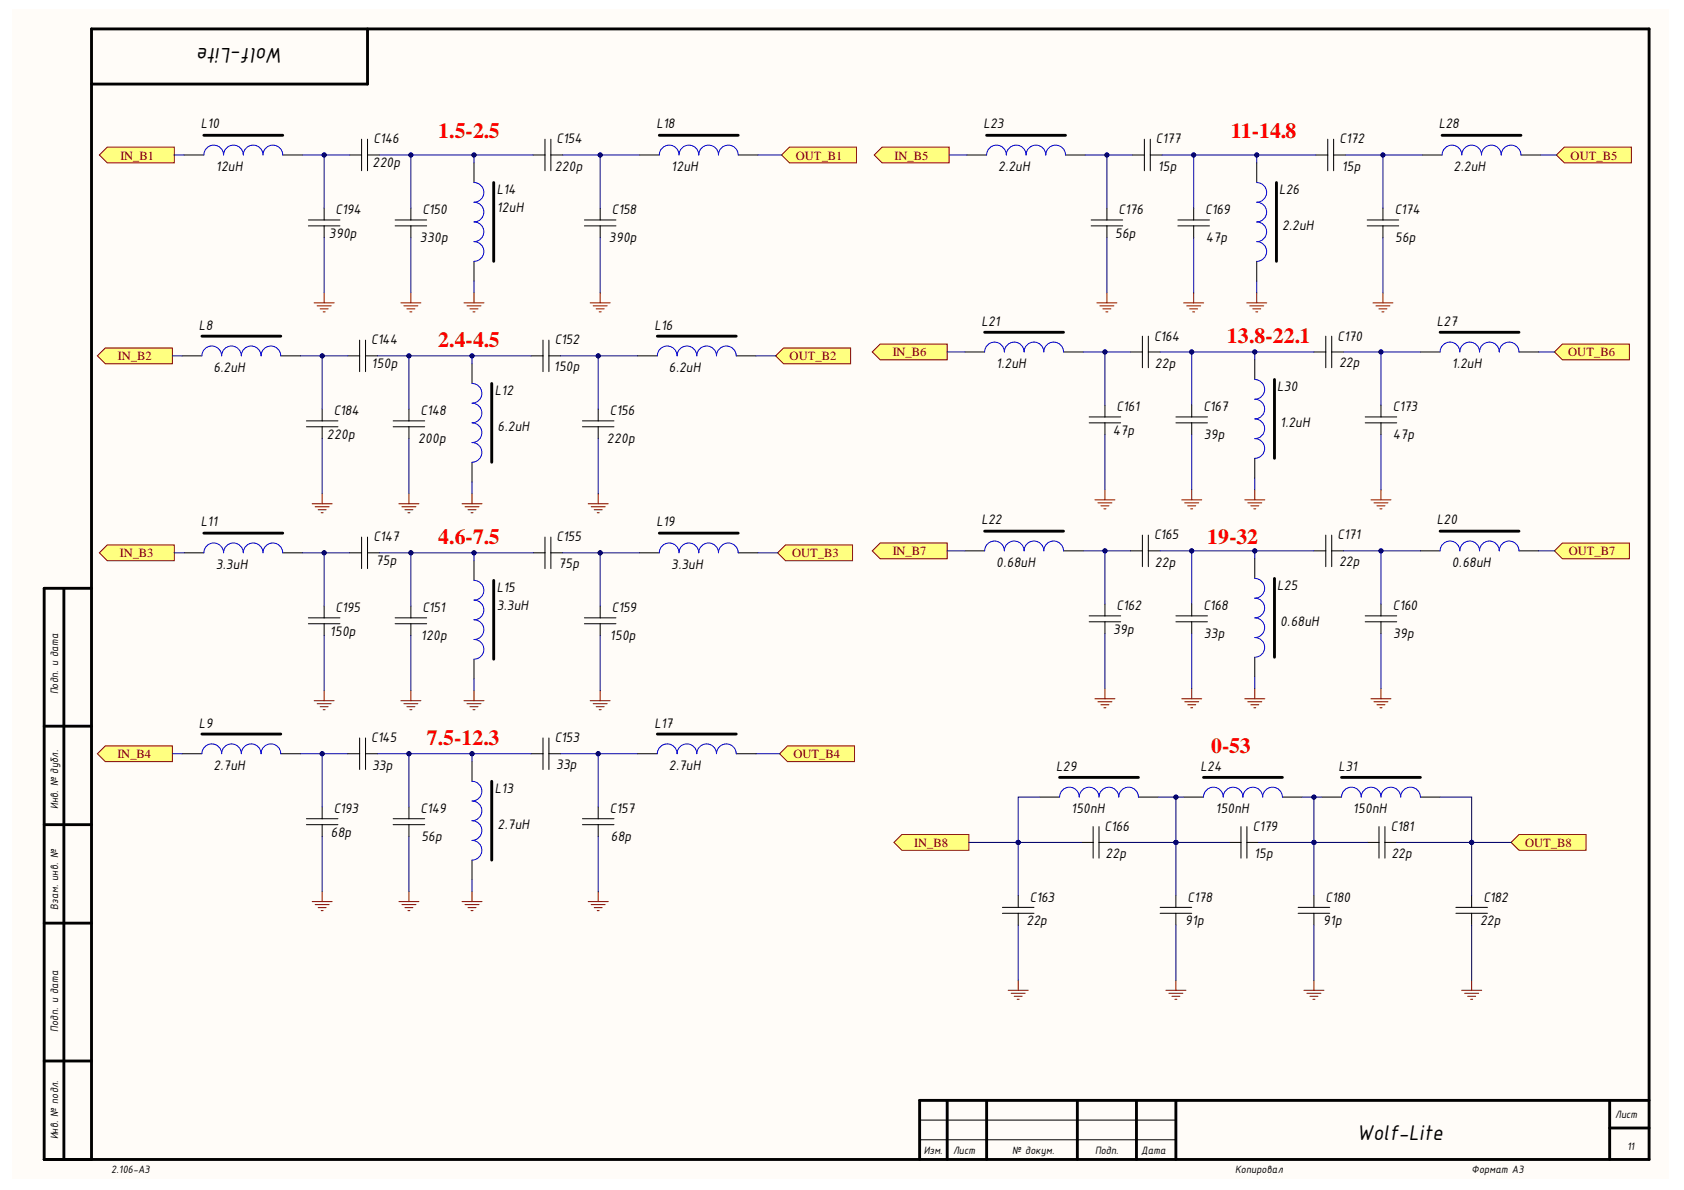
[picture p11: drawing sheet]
<svg xmlns="http://www.w3.org/2000/svg" width="297mm" height="210mm" viewBox="0 0 297 210" stroke-linecap="round" stroke-linejoin="round" font-family="sans-serif">
<g fill="#fffcf8">
<path d="M2.2 1.6h292.2v206.4h-292.2z" fill-rule="evenodd"/>
<path d="M2.2 1.6h292.2v206.4h-292.2z" fill-rule="evenodd"/>
</g>
<g fill="none" stroke="#000" stroke-width=".51">
<path d="M64.8 5.1v9.7h-48.7M36 23.9h13.9M87.1 32.2v13.9M116.3 23.9h13.9M11.3 103.8v100.7M16.1 103.8h-8.3v100.7h283.1v-199.4h-274.8v199.4M7.8 128.1h8.3M7.8 145.5h8.3M7.8 162.8h8.3M7.8 187.1h8.3M167.1 194.1v10.4M174 194.1v10.4"/>
<path d="M190 194.1v10.4M200.5 194.1v10.4M207.4 194.1v10.4M283.9 194.1v10.4M283.9 199h7M290.9 194.1h-128.7v10.4"/>
</g>
<g fill="none" stroke="#000" stroke-width=".18">
<path d="M32.5 27.3h3.5M49.9 27.3h3.4M54.4 39.8h5.6M54.4 38.8h5.6M57.2 36.7v2.1M57.2 39.8v2.1M61.7 27.3h2.1M63.8 24.6v5.5M64.8 24.6v5.5M64.8 27.3h2.1M69.7 39.8h5.6M69.7 38.8h5.6"/>
<path d="M72.5 36.7v2.1M72.5 39.8v2.1M83.6 28.7v3.5M94 27.3h2.1M96.1 24.6v5.5M97.2 27.3h2.1M97.2 24.6v5.5M103.1 39.8h5.5M103.1 38.8h5.5M105.9 36.7v2.1M105.9 39.8v2.1M112.8 27.3h3.5"/>
<path d="M130.2 27.3h3.5M83.6 46.1v3.5M162.2 197.6h45.2M162.2 201h45.2"/>
</g>
<path d="M36 27.3a1.74 1.74 0 0 1 1.7-1.7 1.74 1.74 0 0 1 1.7 1.7 1.74 1.74 0 0 1 1.8-1.7 1.74 1.74 0 0 1 1.7 1.7 1.74 1.74 0 0 1 1.8-1.7 1.74 1.74 0 0 1 1.7 1.7 1.74 1.74 0 0 1 1.7-1.7 1.74 1.74 0 0 1 1.8 1.7M83.6 32.2a1.74 1.74 0 0 1 1.7 1.7 1.74 1.74 0 0 1-1.7 1.8 1.74 1.74 0 0 1 1.7 1.7 1.74 1.74 0 0 1-1.7 1.7 1.74 1.74 0 0 1 1.7 1.8 1.74 1.74 0 0 1-1.7 1.7 1.74 1.74 0 0 1 1.7 1.8 1.74 1.74 0 0 1-1.7 1.7M116.3 27.3a1.74 1.74 0 0 1 1.7-1.7 1.74 1.74 0 0 1 1.8 1.7 1.74 1.74 0 0 1 1.7-1.7 1.74 1.74 0 0 1 1.8 1.7 1.74 1.74 0 0 1 1.7-1.7 1.74 1.74 0 0 1 1.7 1.7 1.74 1.74 0 0 1 1.8-1.7 1.74 1.74 0 0 1 1.7 1.7" fill="none" stroke="#00f" stroke-width=".18"/>
<g fill="none" stroke="#800000" stroke-width=".18">
<path d="M55.4 53.4h3.5M55.9 53.9h2.5M56.5 54.5h1.4M57 55h.4M57.2 51.7v1.7M70.7 53.4h3.5M71.2 53.9h2.5M71.8 54.5h1.4M72.3 55h.4M72.5 51.7v1.7M81.8 53.4h3.6M82.4 53.9h2.4"/>
<path d="M82.9 54.5h1.4M83.4 55h.4M83.6 51.7v1.7M104.1 53.4h3.5M104.6 53.9h2.5M105.2 54.5h1.4M105.7 55h.3M105.9 51.7v1.7"/>
</g>
<path d="M17.5 27.3l1.4-1.4h11.8v2.8h-11.8z" fill-rule="evenodd" fill="#ffff80"/>
<path d="M17.5 27.3l1.4-1.4h11.8v2.8h-11.8z" fill="none" stroke="#800000" stroke-width=".18"/>
<path d="M137.9 27.3l1.4-1.4h11.8v2.8h-11.8z" fill-rule="evenodd" fill="#ffff80"/>
<g fill="none" stroke="#800000" stroke-width=".18">
<path d="M137.9 27.3l1.4-1.4h11.8v2.8h-11.8zM55.1 88.9h3.5M55.6 89.4h2.5M56.1 89.9h1.4M56.7 90.4h.3M56.8 87.1v1.8M70.4 88.9h3.5M70.9 89.4h2.5M71.4 89.9h1.4M72 90.4h.3M72.1 87.1v1.8M81.5 88.9h3.5"/>
<path d="M82 89.4h2.5M82.5 89.9h1.5M83.1 90.4h.3M83.3 87.1v1.8M103.7 88.9h3.6M104.3 89.4h2.5M104.8 89.9h1.4M105.3 90.4h.4M105.5 87.1v1.8"/>
</g>
<g fill="none" stroke="#000" stroke-width=".18">
<path d="M63.4 60v5.6M64.5 60v5.6M95.8 60v5.6M96.8 60v5.6M32.1 62.8h3.5M49.5 62.8h3.5M54 75.3h5.6M54 74.2h5.6M56.8 72.2v2M56.8 75.3v2.1M61.3 62.8h2.1M64.5 62.8h2.1"/>
<path d="M69.3 75.3h5.6M69.3 74.2h5.6M72.1 72.2v2M72.1 75.3v2.1M83.3 64.2v3.4M93.7 62.8h2.1M96.8 62.8h2.1M102.7 75.3h5.6M102.7 74.2h5.6M105.5 72.2v2M105.5 75.3v2.1M112.5 62.8h3.4"/>
<path d="M129.9 62.8h3.4M83.3 81.5v3.5"/>
</g>
<path d="M35.6 62.8a1.74 1.74 0 0 1 1.8-1.8 1.74 1.74 0 0 1 1.7 1.8 1.74 1.74 0 0 1 1.7-1.8 1.74 1.74 0 0 1 1.8 1.8 1.74 1.74 0 0 1 1.7-1.8 1.74 1.74 0 0 1 1.7 1.8 1.74 1.74 0 0 1 1.8-1.8 1.74 1.74 0 0 1 1.7 1.8M83.3 67.6a1.74 1.74 0 0 1 1.7 1.8 1.74 1.74 0 0 1-1.7 1.7 1.74 1.74 0 0 1 1.7 1.8 1.74 1.74 0 0 1-1.7 1.7 1.74 1.74 0 0 1 1.7 1.7 1.74 1.74 0 0 1-1.7 1.8 1.74 1.74 0 0 1 1.7 1.7 1.74 1.74 0 0 1-1.7 1.7M115.9 62.8a1.74 1.74 0 0 1 1.8-1.8 1.74 1.74 0 0 1 1.7 1.8 1.74 1.74 0 0 1 1.8-1.8 1.74 1.74 0 0 1 1.7 1.8 1.74 1.74 0 0 1 1.7-1.8 1.74 1.74 0 0 1 1.8 1.8 1.74 1.74 0 0 1 1.7-1.8 1.74 1.74 0 0 1 1.8 1.8" fill="none" stroke="#00f" stroke-width=".18"/>
<path d="M35.6 59.3h13.9M115.9 59.3h14M86.7 67.6v13.9" fill="none" stroke="#000" stroke-width=".51"/>
<path d="M17.2 62.8l1.4-1.4h11.8v2.8h-11.8z" fill-rule="evenodd" fill="#ffff80"/>
<path d="M17.2 62.8l1.4-1.4h11.8v2.8h-11.8z" fill="none" stroke="#800000" stroke-width=".18"/>
<path d="M136.8 62.8l1.4-1.4h11.8v2.8h-11.8z" fill-rule="evenodd" fill="#ffff80"/>
<g fill="none" stroke="#800000" stroke-width=".18">
<path d="M136.8 62.8l1.4-1.4h11.8v2.8h-11.8zM55.4 123.6h3.5M55.9 124.1h2.5M56.5 124.7h1.4M57 125.2h.4M57.2 121.8v1.8M70.7 123.6h3.5M71.2 124.1h2.5M71.8 124.7h1.4M72.3 125.2h.4M72.5 121.8v1.8M81.8 123.6h3.6"/>
<path d="M82.4 124.1h2.4M82.9 124.7h1.4M83.4 125.2h.4M83.6 121.8v1.8M104.1 123.6h3.5M104.6 124.1h2.5M105.2 124.7h1.4M105.7 125.2h.3M105.9 121.8v1.8"/>
</g>
<g fill="none" stroke="#000" stroke-width=".18">
<path d="M32.5 97.5h3.5M49.9 97.5h3.4M61.7 97.5h2.1M63.8 94.7v5.6M64.8 94.7v5.6M64.8 97.5h2.1M83.6 98.9v3.5M94 97.5h2.1M96.1 94.7v5.6M97.2 97.5h2.1M97.2 94.7v5.6M112.8 97.5h3.5"/>
<path d="M130.2 97.5h3.5M54.4 110h5.6M54.4 109h5.6M57.2 106.9v2.1M57.2 110v2.1M69.7 110h5.6M69.7 109h5.6M72.5 106.9v2.1M72.5 110v2.1M83.6 116.3v3.4M103.1 110h5.5M103.1 109h5.5"/>
<path d="M105.9 106.9v2.1M105.9 110v2.1"/>
</g>
<path d="M36 97.5a1.74 1.74 0 0 1 1.7-1.7 1.74 1.74 0 0 1 1.7 1.7 1.74 1.74 0 0 1 1.8-1.7 1.74 1.74 0 0 1 1.7 1.7 1.74 1.74 0 0 1 1.8-1.7 1.74 1.74 0 0 1 1.7 1.7 1.74 1.74 0 0 1 1.7-1.7 1.74 1.74 0 0 1 1.8 1.7M116.3 97.5a1.74 1.74 0 0 1 1.7-1.7 1.74 1.74 0 0 1 1.8 1.7 1.74 1.74 0 0 1 1.7-1.7 1.74 1.74 0 0 1 1.8 1.7 1.74 1.74 0 0 1 1.7-1.7 1.74 1.74 0 0 1 1.7 1.7 1.74 1.74 0 0 1 1.8-1.7 1.74 1.74 0 0 1 1.7 1.7M83.6 102.4a1.74 1.74 0 0 1 1.7 1.7 1.74 1.74 0 0 1-1.7 1.8 1.74 1.74 0 0 1 1.7 1.7 1.74 1.74 0 0 1-1.7 1.7 1.74 1.74 0 0 1 1.7 1.8 1.74 1.74 0 0 1-1.7 1.7 1.74 1.74 0 0 1 1.7 1.7 1.74 1.74 0 0 1-1.7 1.8" fill="none" stroke="#00f" stroke-width=".18"/>
<path d="M36 94h13.9M116.3 94h13.9M87.1 102.4v13.9" fill="none" stroke="#000" stroke-width=".51"/>
<path d="M17.5 97.5l1.4-1.4h11.8v2.8h-11.8z" fill-rule="evenodd" fill="#ffff80"/>
<path d="M17.5 97.5l1.4-1.4h11.8v2.8h-11.8z" fill="none" stroke="#800000" stroke-width=".18"/>
<path d="M137.2 97.5l1.4-1.4h11.8v2.8h-11.8z" fill-rule="evenodd" fill="#ffff80"/>
<g fill="none" stroke="#800000" stroke-width=".18">
<path d="M137.2 97.5l1.4-1.4h11.8v2.8h-11.8zM55.1 159h3.5M55.6 159.6h2.5M56.8 157.3v1.7M70.4 159h3.5M70.9 159.6h2.5M72.1 157.3v1.7M81.5 159h3.5M82 159.6h2.5M83.3 157.3v1.7M103.7 159h3.6M104.3 159.6h2.5"/>
<path d="M105.5 157.3v1.7M56.1 160.1h1.4M56.7 160.6h.3M71.4 160.1h1.4M72 160.6h.3M82.5 160.1h1.5M83.1 160.6h.3M104.8 160.1h1.4M105.3 160.6h.4"/>
</g>
<g fill="none" stroke="#000" stroke-width=".18">
<path d="M32.1 133h3.5M49.5 133h3.5M61.3 133h2.1M63.4 130.2v5.5M64.5 130.2v5.5M64.5 133h2.1M83.3 134.3v3.5M93.7 133h2.1M95.8 130.2v5.5M96.8 133h2.1M96.8 130.2v5.5M112.5 133h3.4"/>
<path d="M129.9 133h3.4M54 145.5h5.6M54 144.4h5.6M56.8 142.3v2.1M56.8 145.5v2M69.3 145.5h5.6M69.3 144.4h5.6M72.1 142.3v2.1M72.1 145.5v2M83.3 151.7v3.5M102.7 145.5h5.6M102.7 144.4h5.6"/>
<path d="M105.5 142.3v2.1M105.5 145.5v2"/>
</g>
<path d="M35.6 132.9a1.74 1.74 0 0 1 1.8-1.7 1.74 1.74 0 0 1 1.7 1.8 1.74 1.74 0 0 1 1.7-1.8 1.74 1.74 0 0 1 1.8 1.8 1.74 1.74 0 0 1 1.7-1.8 1.74 1.74 0 0 1 1.7 1.8 1.74 1.74 0 0 1 1.8-1.8 1.74 1.74 0 0 1 1.7 1.8M83.3 137.8a1.74 1.74 0 0 1 1.7 1.8 1.74 1.74 0 0 1-1.7 1.7 1.74 1.74 0 0 1 1.7 1.7 1.74 1.74 0 0 1-1.7 1.8 1.74 1.74 0 0 1 1.7 1.7 1.74 1.74 0 0 1-1.7 1.7 1.74 1.74 0 0 1 1.7 1.8 1.74 1.74 0 0 1-1.7 1.7M115.9 132.9a1.74 1.74 0 0 1 1.8-1.7 1.74 1.74 0 0 1 1.7 1.8 1.74 1.74 0 0 1 1.8-1.8 1.74 1.74 0 0 1 1.7 1.8 1.74 1.74 0 0 1 1.7-1.8 1.74 1.74 0 0 1 1.8 1.8 1.74 1.74 0 0 1 1.7-1.8 1.74 1.74 0 0 1 1.8 1.8" fill="none" stroke="#00f" stroke-width=".18"/>
<path d="M35.6 129.5h13.9M86.7 137.8v13.9M115.9 129.5h14" fill="none" stroke="#000" stroke-width=".51"/>
<path d="M17.2 133l1.4-1.4h11.8v2.7h-11.8z" fill-rule="evenodd" fill="#ffff80"/>
<path d="M17.2 133l1.4-1.4h11.8v2.7h-11.8z" fill="none" stroke="#800000" stroke-width=".18"/>
<path d="M137.5 133l1.4-1.4h11.8v2.7h-11.8z" fill-rule="evenodd" fill="#ffff80"/>
<g fill="none" stroke="#800000" stroke-width=".18">
<path d="M193.5 53.4h3.5M194 54h2.5M194.5 54.5h1.5M195.1 55h.3M195.2 51.7v1.7M208.8 53.4h3.5M209.3 54h2.5M209.8 54.5h1.5M210.4 55h.3M210.6 51.7v1.7M219.9 53.4h3.5M220.4 54h2.5"/>
<path d="M221 54.5h1.4M221.5 55h.4M221.7 51.7v1.7M242.2 53.4h3.5M242.7 54h2.5M243.2 54.5h1.4M243.8 55h.3M243.9 51.7v1.7M137.5 133l1.4-1.4h11.8v2.7h-11.8z"/>
</g>
<g fill="none" stroke="#000" stroke-width=".18">
<path d="M170.6 27.3h3.4M187.9 27.3h3.5M192.5 39.8h5.5M192.5 38.8h5.5M195.2 36.7v2.1M195.2 39.8v2.1M199.8 27.3h2.1M201.9 24.6v5.5M202.9 24.6v5.5M202.9 27.3h2.1M207.8 39.8h5.5M207.8 38.8h5.5"/>
<path d="M210.6 36.7v2.1M210.6 39.8v2.1M221.7 28.7v3.5M232.1 27.3h2.1M234.2 24.6v5.5M235.2 27.3h2.1M235.2 24.6v5.5M241.2 39.8h5.5M241.2 38.8h5.5M243.9 36.7v2.1M243.9 39.8v2.1M250.9 27.3h3.5"/>
<path d="M268.3 27.3h3.5M221.7 46.1v3.5"/>
</g>
<path d="M174 27.3a1.74 1.74 0 0 1 1.8-1.7 1.74 1.74 0 0 1 1.7 1.7 1.74 1.74 0 0 1 1.7-1.7 1.74 1.74 0 0 1 1.8 1.7 1.74 1.74 0 0 1 1.7-1.7 1.74 1.74 0 0 1 1.8 1.7 1.74 1.74 0 0 1 1.7-1.7 1.74 1.74 0 0 1 1.7 1.7M221.7 32.2a1.74 1.74 0 0 1 1.7 1.7 1.74 1.74 0 0 1-1.7 1.8 1.74 1.74 0 0 1 1.7 1.7 1.74 1.74 0 0 1-1.7 1.7 1.74 1.74 0 0 1 1.7 1.8 1.74 1.74 0 0 1-1.7 1.7 1.74 1.74 0 0 1 1.7 1.8 1.74 1.74 0 0 1-1.7 1.7M254.4 27.3a1.74 1.74 0 0 1 1.7-1.7 1.74 1.74 0 0 1 1.7 1.7 1.74 1.74 0 0 1 1.8-1.7 1.74 1.74 0 0 1 1.7 1.7 1.74 1.74 0 0 1 1.8-1.7 1.74 1.74 0 0 1 1.7 1.7 1.74 1.74 0 0 1 1.7-1.7 1.74 1.74 0 0 1 1.8 1.7" fill="none" stroke="#00f" stroke-width=".18"/>
<path d="M174 23.9h13.9M225.2 32.2v13.9M254.4 23.9h13.9" fill="none" stroke="#000" stroke-width=".51"/>
<path d="M154.2 27.3l1.4-1.4h11.8v2.8h-11.8z" fill-rule="evenodd" fill="#ffff80"/>
<path d="M154.2 27.3l1.4-1.4h11.8v2.8h-11.8z" fill="none" stroke="#800000" stroke-width=".18"/>
<path d="M274.5 27.3l1.4-1.4h11.9v2.8h-11.9z" fill-rule="evenodd" fill="#ffff80"/>
<g fill="none" stroke="#800000" stroke-width=".18">
<path d="M274.5 27.3l1.4-1.4h11.9v2.8h-11.9zM193.1 88.2h3.6M193.7 88.7h2.4M194.2 89.2h1.4M194.7 89.8h.4M194.9 86.4v1.8M208.4 88.2h3.6M209 88.7h2.4M209.5 89.2h1.4M210 89.8h.4M210.2 86.4v1.8M219.6 88.2h3.5"/>
<path d="M220.1 88.7h2.5M220.6 89.2h1.4M221.2 89.8h.3M221.3 86.4v1.8M241.8 88.2h3.6M242.4 88.7h2.4M242.9 89.2h1.4M243.4 89.8h.4M243.6 86.4v1.8"/>
</g>
<g fill="none" stroke="#000" stroke-width=".18">
<path d="M201.5 59.3v5.6M202.6 59.3v5.6M233.9 59.3v5.6M234.9 59.3v5.6M170.2 62.1h3.5M187.6 62.1h3.5M192.1 74.6h5.6M192.1 73.5h5.6M194.9 71.5v2M194.9 74.6v2.1M199.4 62.1h2.1M202.6 62.1h2"/>
<path d="M207.4 74.6h5.6M207.4 73.5h5.6M210.2 71.5v2M210.2 74.6v2.1M221.3 63.5v3.4M231.8 62.1h2.1M234.9 62.1h2.1M240.8 74.6h5.6M240.8 73.5h5.6M243.6 71.5v2M243.6 74.6v2.1M250.5 62.1h3.5"/>
<path d="M267.9 62.1h3.5M221.3 80.8v3.5"/>
</g>
<path d="M173.7 62.1a1.74 1.74 0 0 1 1.7-1.8 1.74 1.74 0 0 1 1.8 1.8 1.74 1.74 0 0 1 1.7-1.8 1.74 1.74 0 0 1 1.7 1.8 1.74 1.74 0 0 1 1.8-1.8 1.74 1.74 0 0 1 1.7 1.8 1.74 1.74 0 0 1 1.8-1.8 1.74 1.74 0 0 1 1.7 1.8M221.3 66.9a1.74 1.74 0 0 1 1.8 1.8 1.74 1.74 0 0 1-1.8 1.7 1.74 1.74 0 0 1 1.8 1.8 1.74 1.74 0 0 1-1.8 1.7 1.74 1.74 0 0 1 1.8 1.7 1.74 1.74 0 0 1-1.8 1.8 1.74 1.74 0 0 1 1.8 1.7 1.74 1.74 0 0 1-1.8 1.7M254 62.1a1.74 1.74 0 0 1 1.8-1.8 1.74 1.74 0 0 1 1.7 1.8 1.74 1.74 0 0 1 1.7-1.8 1.74 1.74 0 0 1 1.8 1.8 1.74 1.74 0 0 1 1.7-1.8 1.74 1.74 0 0 1 1.8 1.8 1.74 1.74 0 0 1 1.7-1.8 1.74 1.74 0 0 1 1.7 1.8" fill="none" stroke="#00f" stroke-width=".18"/>
<path d="M173.7 58.6h13.9M254 58.6h13.9M224.8 66.9v13.9" fill="none" stroke="#000" stroke-width=".51"/>
<path d="M153.9 62.1l1.4-1.4h11.8v2.8h-11.8z" fill-rule="evenodd" fill="#ffff80"/>
<path d="M153.9 62.1l1.4-1.4h11.8v2.8h-11.8z" fill="none" stroke="#800000" stroke-width=".18"/>
<path d="M274.2 62.1l1.4-1.4h11.8v2.8h-11.8z" fill-rule="evenodd" fill="#ffff80"/>
<g fill="none" stroke="#800000" stroke-width=".18">
<path d="M274.2 62.1l1.4-1.4h11.8v2.8h-11.8zM193.1 123.3h3.6M193.7 123.8h2.4M194.2 124.3h1.4M194.7 124.8h.4M194.9 121.5v1.8M208.4 123.3h3.6M209 123.8h2.4M209.5 124.3h1.4M210 124.8h.4M210.2 121.5v1.8M219.6 123.3h3.5"/>
<path d="M220.1 123.8h2.5M220.6 124.3h1.4M221.2 124.8h.3M221.3 121.5v1.8M241.8 123.3h3.6M242.4 123.8h2.4M242.9 124.3h1.4M243.4 124.8h.4M243.6 121.5v1.8"/>
</g>
<g fill="none" stroke="#000" stroke-width=".18">
<path d="M170.2 97.2h3.5M187.6 97.2h3.5M199.4 97.2h2.1M201.5 94.4v5.6M202.6 94.4v5.6M202.6 97.2h2M221.3 98.6v3.4M231.8 97.2h2.1M233.9 94.4v5.6M234.9 97.2h2.1M234.9 94.4v5.6M250.5 97.2h3.5"/>
<path d="M267.9 97.2h3.5M192.1 109.7h5.6M192.1 108.6h5.6M194.9 106.6v2M194.9 109.7v2.1M207.4 109.7h5.6M207.4 108.6h5.6M210.2 106.6v2M210.2 109.7v2.1M221.3 115.9v3.5M240.8 109.7h5.6M240.8 108.6h5.6"/>
<path d="M243.6 106.6v2M243.6 109.7v2.1"/>
</g>
<path d="M173.7 97.2a1.74 1.74 0 0 1 1.7-1.8 1.74 1.74 0 0 1 1.8 1.8 1.74 1.74 0 0 1 1.7-1.8 1.74 1.74 0 0 1 1.7 1.8 1.74 1.74 0 0 1 1.8-1.8 1.74 1.74 0 0 1 1.7 1.8 1.74 1.74 0 0 1 1.8-1.8 1.74 1.74 0 0 1 1.7 1.8M254 97.2a1.74 1.74 0 0 1 1.8-1.8 1.74 1.74 0 0 1 1.7 1.8 1.74 1.74 0 0 1 1.7-1.8 1.74 1.74 0 0 1 1.8 1.8 1.74 1.74 0 0 1 1.7-1.8 1.74 1.74 0 0 1 1.8 1.8 1.74 1.74 0 0 1 1.7-1.8 1.74 1.74 0 0 1 1.7 1.8M221.3 102a1.74 1.74 0 0 1 1.8 1.8 1.74 1.74 0 0 1-1.8 1.7 1.74 1.74 0 0 1 1.8 1.7 1.74 1.74 0 0 1-1.8 1.8 1.74 1.74 0 0 1 1.8 1.7 1.74 1.74 0 0 1-1.8 1.8 1.74 1.74 0 0 1 1.8 1.7 1.74 1.74 0 0 1-1.8 1.7" fill="none" stroke="#00f" stroke-width=".18"/>
<path d="M173.7 93.7h13.9M254 93.7h13.9M224.8 102v13.9" fill="none" stroke="#000" stroke-width=".51"/>
<path d="M153.9 97.2l1.4-1.4h11.8v2.8h-11.8z" fill-rule="evenodd" fill="#ffff80"/>
<path d="M153.9 97.2l1.4-1.4h11.8v2.8h-11.8z" fill="none" stroke="#800000" stroke-width=".18"/>
<path d="M274.2 97.2l1.4-1.4h11.8v2.8h-11.8z" fill-rule="evenodd" fill="#ffff80"/>
<path d="M274.2 97.2l1.4-1.4h11.8v2.8h-11.8z" fill="none" stroke="#800000" stroke-width=".18"/>
<path d="M157.7 148.6l1.4-1.4h11.8v2.8h-11.8z" fill-rule="evenodd" fill="#ffff80"/>
<path d="M157.7 148.6l1.4-1.4h11.8v2.8h-11.8z" fill="none" stroke="#800000" stroke-width=".18"/>
<path d="M266.5 148.6l1.4-1.4h11.9v2.8h-11.9z" fill-rule="evenodd" fill="#ffff80"/>
<path d="M266.5 148.6l1.4-1.4h11.9v2.8h-11.9z" fill="none" stroke="#800000" stroke-width=".18"/>
<g fill="none" stroke="#000" stroke-width=".18">
<path d="M183.4 140.6h3.5M190.7 148.6h2.1M192.8 145.8v5.6M193.9 145.8v5.6M193.9 148.6h2M200.8 140.6h3.5M208.8 140.6h3.5M216.8 148.6h2.1M218.9 145.8v5.6M219.9 148.6h2.1M219.9 145.8v5.6M226.2 140.6h3.5"/>
<path d="M233.2 140.6h3.4M241.2 148.6h2M243.2 145.8v5.6M244.3 148.6h2.1M244.3 145.8v5.6M250.5 140.6h3.5"/>
</g>
<path d="M186.9 140.6a1.74 1.74 0 0 1 1.7-1.7 1.74 1.74 0 0 1 1.8 1.7 1.74 1.74 0 0 1 1.7-1.7 1.74 1.74 0 0 1 1.8 1.7 1.74 1.74 0 0 1 1.7-1.7 1.74 1.74 0 0 1 1.7 1.7 1.74 1.74 0 0 1 1.8-1.7 1.74 1.74 0 0 1 1.7 1.7M212.3 140.6a1.74 1.74 0 0 1 1.7-1.7 1.74 1.74 0 0 1 1.8 1.7 1.74 1.74 0 0 1 1.7-1.7 1.74 1.74 0 0 1 1.7 1.7 1.74 1.74 0 0 1 1.8-1.7 1.74 1.74 0 0 1 1.7 1.7 1.74 1.74 0 0 1 1.8-1.7 1.74 1.74 0 0 1 1.7 1.7M236.6 140.6a1.74 1.74 0 0 1 1.8-1.7 1.74 1.74 0 0 1 1.7 1.7 1.74 1.74 0 0 1 1.7-1.7 1.74 1.74 0 0 1 1.8 1.7 1.74 1.74 0 0 1 1.7-1.7 1.74 1.74 0 0 1 1.8 1.7 1.74 1.74 0 0 1 1.7-1.7 1.74 1.74 0 0 1 1.7 1.7" fill="none" stroke="#00f" stroke-width=".18"/>
<path d="M186.9 137.1h13.9M212.3 137.1h13.9M236.6 137.1h13.9" fill="none" stroke="#000" stroke-width=".51"/>
<path d="M53.3 27.3h8.4" fill="none" stroke="#000080" stroke-width=".18"/>
<circle cx="57.2" cy="27.3" r=".35" fill="#000080"/>
<g fill="none" stroke="#000080" stroke-width=".18">
<path d="M57.2 27.3v9.4"/>
<circle cx="57.2" cy="27.3" r=".35"/>
</g>
<circle cx="57.2" cy="27.3" r=".35" fill="#000080"/>
<g fill="none" stroke="#000080" stroke-width=".18">
<path d="M72.5 27.3v9.4"/>
<circle cx="57.2" cy="27.3" r=".35"/>
</g>
<circle cx="72.5" cy="27.3" r=".35" fill="#000080"/>
<g fill="none" stroke="#000080" stroke-width=".18">
<path d="M66.9 27.3h16.7v1.4M57.2 41.9v9.8M72.5 41.9v9.8M83.6 49.6v2.1"/>
<circle cx="72.5" cy="27.3" r=".35"/>
</g>
<circle cx="72.5" cy="27.3" r=".35" fill="#000080"/>
<circle cx="72.5" cy="27.3" r=".35" fill="none" stroke="#000080" stroke-width=".18"/>
<circle cx="83.6" cy="27.3" r=".35" fill="#000080"/>
<g fill="none" stroke="#000080" stroke-width=".18">
<path d="M83.6 27.3h10.4"/>
<circle cx="83.6" cy="27.3" r=".35"/>
</g>
<circle cx="83.6" cy="27.3" r=".35" fill="#000080"/>
<g fill="none" stroke="#000080" stroke-width=".18">
<path d="M99.3 27.3h6.6v9.4M105.9 41.9v9.8"/>
<circle cx="83.6" cy="27.3" r=".35"/>
</g>
<circle cx="105.9" cy="27.3" r=".35" fill="#000080"/>
<g fill="none" stroke="#000080" stroke-width=".18">
<path d="M105.9 27.3h6.9"/>
<circle cx="105.9" cy="27.3" r=".35"/>
</g>
<circle cx="105.9" cy="27.3" r=".35" fill="#000080"/>
<g fill="none" stroke="#000080" stroke-width=".18">
<path d="M30.7 27.3h1.8M133.7 27.3h4.2M53 62.8h8.3"/>
<circle cx="105.9" cy="27.3" r=".35"/>
</g>
<circle cx="56.8" cy="62.8" r=".35" fill="#000080"/>
<g fill="none" stroke="#000080" stroke-width=".18">
<path d="M56.8 62.8v9.4"/>
<circle cx="56.8" cy="62.8" r=".35"/>
</g>
<circle cx="56.8" cy="62.8" r=".35" fill="#000080"/>
<g fill="none" stroke="#000080" stroke-width=".18">
<path d="M72.1 62.8v9.4"/>
<circle cx="56.8" cy="62.8" r=".35"/>
</g>
<circle cx="72.1" cy="62.8" r=".35" fill="#000080"/>
<g fill="none" stroke="#000080" stroke-width=".18">
<path d="M56.8 77.4v9.7M66.6 62.8h16.7v1.4M72.1 77.4v9.7M83.3 85v2.1"/>
<circle cx="72.1" cy="62.8" r=".35"/>
</g>
<circle cx="72.1" cy="62.8" r=".35" fill="#000080"/>
<circle cx="72.1" cy="62.8" r=".35" fill="none" stroke="#000080" stroke-width=".18"/>
<circle cx="83.3" cy="62.8" r=".35" fill="#000080"/>
<g fill="none" stroke="#000080" stroke-width=".18">
<path d="M83.3 62.8h10.4"/>
<circle cx="83.3" cy="62.8" r=".35"/>
</g>
<circle cx="83.3" cy="62.8" r=".35" fill="#000080"/>
<g fill="none" stroke="#000080" stroke-width=".18">
<path d="M98.9 62.8h6.6v9.4M105.5 77.4v9.7"/>
<circle cx="83.3" cy="62.8" r=".35"/>
</g>
<circle cx="105.5" cy="62.8" r=".35" fill="#000080"/>
<g fill="none" stroke="#000080" stroke-width=".18">
<path d="M105.5 62.8h7"/>
<circle cx="105.5" cy="62.8" r=".35"/>
</g>
<circle cx="105.5" cy="62.8" r=".35" fill="#000080"/>
<g fill="none" stroke="#000080" stroke-width=".18">
<path d="M30.4 62.8h1.7M133.3 62.8h3.5M53.3 97.5h8.4"/>
<circle cx="105.5" cy="62.8" r=".35"/>
</g>
<circle cx="57.2" cy="97.5" r=".35" fill="#000080"/>
<g fill="none" stroke="#000080" stroke-width=".18">
<path d="M57.2 97.5v9.4"/>
<circle cx="57.2" cy="97.5" r=".35"/>
</g>
<circle cx="57.2" cy="97.5" r=".35" fill="#000080"/>
<g fill="none" stroke="#000080" stroke-width=".18">
<path d="M72.5 97.5v9.4"/>
<circle cx="57.2" cy="97.5" r=".35"/>
</g>
<circle cx="72.5" cy="97.5" r=".35" fill="#000080"/>
<g fill="none" stroke="#000080" stroke-width=".18">
<path d="M66.9 97.5h16.7v1.4M57.2 112.1v9.7M72.5 112.1v9.7M83.6 119.7v2.1"/>
<circle cx="72.5" cy="97.5" r=".35"/>
</g>
<circle cx="72.5" cy="97.5" r=".35" fill="#000080"/>
<circle cx="72.5" cy="97.5" r=".35" fill="none" stroke="#000080" stroke-width=".18"/>
<circle cx="83.6" cy="97.5" r=".35" fill="#000080"/>
<g fill="none" stroke="#000080" stroke-width=".18">
<path d="M83.6 97.5h10.4"/>
<circle cx="83.6" cy="97.5" r=".35"/>
</g>
<circle cx="83.6" cy="97.5" r=".35" fill="#000080"/>
<g fill="none" stroke="#000080" stroke-width=".18">
<path d="M99.3 97.5h6.6v9.4M105.9 112.1v9.7"/>
<circle cx="83.6" cy="97.5" r=".35"/>
</g>
<circle cx="105.9" cy="97.5" r=".35" fill="#000080"/>
<g fill="none" stroke="#000080" stroke-width=".18">
<path d="M105.9 97.5h6.9"/>
<circle cx="105.9" cy="97.5" r=".35"/>
</g>
<circle cx="105.9" cy="97.5" r=".35" fill="#000080"/>
<g fill="none" stroke="#000080" stroke-width=".18">
<path d="M30.7 97.5h1.8M133.7 97.5h3.5M53 133h8.3"/>
<circle cx="105.9" cy="97.5" r=".35"/>
</g>
<circle cx="56.8" cy="133" r=".35" fill="#000080"/>
<g fill="none" stroke="#000080" stroke-width=".18">
<path d="M56.8 133v9.3"/>
<circle cx="56.8" cy="133" r=".35"/>
</g>
<circle cx="56.8" cy="133" r=".35" fill="#000080"/>
<g fill="none" stroke="#000080" stroke-width=".18">
<path d="M72.1 133v9.3"/>
<circle cx="56.8" cy="133" r=".35"/>
</g>
<circle cx="72.1" cy="133" r=".35" fill="#000080"/>
<g fill="none" stroke="#000080" stroke-width=".18">
<path d="M66.6 133h16.7v1.3M56.8 147.5v9.8M72.1 147.5v9.8M83.3 155.2v2.1"/>
<circle cx="72.1" cy="133" r=".35"/>
</g>
<circle cx="72.1" cy="133" r=".35" fill="#000080"/>
<circle cx="72.1" cy="133" r=".35" fill="none" stroke="#000080" stroke-width=".18"/>
<circle cx="83.3" cy="133" r=".35" fill="#000080"/>
<g fill="none" stroke="#000080" stroke-width=".18">
<path d="M83.3 133h10.4"/>
<circle cx="83.3" cy="133" r=".35"/>
</g>
<circle cx="83.3" cy="133" r=".35" fill="#000080"/>
<g fill="none" stroke="#000080" stroke-width=".18">
<path d="M98.9 133h6.6v9.3M105.5 147.5v9.8"/>
<circle cx="83.3" cy="133" r=".35"/>
</g>
<circle cx="105.5" cy="133" r=".35" fill="#000080"/>
<g fill="none" stroke="#000080" stroke-width=".18">
<path d="M105.5 133h7"/>
<circle cx="105.5" cy="133" r=".35"/>
</g>
<circle cx="105.5" cy="133" r=".35" fill="#000080"/>
<g fill="none" stroke="#000080" stroke-width=".18">
<path d="M191.4 27.3h8.4M30.4 133h1.7M133.3 133h4.2"/>
<circle cx="105.5" cy="133" r=".35"/>
</g>
<circle cx="195.2" cy="27.3" r=".35" fill="#000080"/>
<g fill="none" stroke="#000080" stroke-width=".18">
<path d="M195.2 27.3v9.4"/>
<circle cx="195.2" cy="27.3" r=".35"/>
</g>
<circle cx="195.2" cy="27.3" r=".35" fill="#000080"/>
<g fill="none" stroke="#000080" stroke-width=".18">
<path d="M210.6 27.3v9.4"/>
<circle cx="195.2" cy="27.3" r=".35"/>
</g>
<circle cx="210.5" cy="27.3" r=".35" fill="#000080"/>
<g fill="none" stroke="#000080" stroke-width=".18">
<path d="M205 27.3h16.7v1.4M195.2 41.9v9.8M210.6 41.9v9.8M221.7 49.6v2.1"/>
<circle cx="210.5" cy="27.3" r=".35"/>
</g>
<circle cx="210.5" cy="27.3" r=".35" fill="#000080"/>
<circle cx="210.5" cy="27.3" r=".35" fill="none" stroke="#000080" stroke-width=".18"/>
<circle cx="221.7" cy="27.3" r=".35" fill="#000080"/>
<g fill="none" stroke="#000080" stroke-width=".18">
<path d="M221.7 27.3h10.4"/>
<circle cx="221.7" cy="27.3" r=".35"/>
</g>
<circle cx="221.7" cy="27.3" r=".35" fill="#000080"/>
<g fill="none" stroke="#000080" stroke-width=".18">
<path d="M237.3 27.3h6.6v9.4M243.9 41.9v9.8"/>
<circle cx="221.7" cy="27.3" r=".35"/>
</g>
<circle cx="243.9" cy="27.3" r=".35" fill="#000080"/>
<g fill="none" stroke="#000080" stroke-width=".18">
<path d="M243.9 27.3h7"/>
<circle cx="243.9" cy="27.3" r=".35"/>
</g>
<circle cx="243.9" cy="27.3" r=".35" fill="#000080"/>
<g fill="none" stroke="#000080" stroke-width=".18">
<path d="M167.4 27.3h3.2M271.8 27.3h2.7M194.9 62.1v9.4"/>
<circle cx="243.9" cy="27.3" r=".35"/>
</g>
<circle cx="194.9" cy="62.1" r=".35" fill="#000080"/>
<g fill="none" stroke="#000080" stroke-width=".18">
<path d="M210.2 62.1v9.4"/>
<circle cx="194.9" cy="62.1" r=".35"/>
</g>
<circle cx="210.2" cy="62.1" r=".35" fill="#000080"/>
<g fill="none" stroke="#000080" stroke-width=".18">
<path d="M194.9 76.7v9.7M210.2 76.7v9.7M221.3 62.1h10.5M221.3 84.3v2.1"/>
<circle cx="210.2" cy="62.1" r=".35"/>
</g>
<circle cx="221.3" cy="62.1" r=".35" fill="#000080"/>
<g fill="none" stroke="#000080" stroke-width=".18">
<path d="M237 62.1h6.6v9.4M243.6 76.7v9.7"/>
<circle cx="221.3" cy="62.1" r=".35"/>
</g>
<circle cx="243.6" cy="62.1" r=".35" fill="#000080"/>
<g fill="none" stroke="#000080" stroke-width=".18">
<path d="M243.6 62.1h6.9"/>
<circle cx="243.6" cy="62.1" r=".35"/>
</g>
<circle cx="243.6" cy="62.1" r=".35" fill="#000080"/>
<g fill="none" stroke="#000080" stroke-width=".18">
<path d="M167.1 62.1h3.1M191.1 62.1h8.3M271.4 62.1h2.8"/>
<circle cx="243.6" cy="62.1" r=".35"/>
</g>
<circle cx="194.9" cy="62.1" r=".35" fill="#000080"/>
<g fill="none" stroke="#000080" stroke-width=".18">
<path d="M204.6 62.1h16.7v1.4"/>
<circle cx="194.9" cy="62.1" r=".35"/>
</g>
<circle cx="210.2" cy="62.1" r=".35" fill="#000080"/>
<circle cx="210.2" cy="62.1" r=".35" fill="none" stroke="#000080" stroke-width=".18"/>
<circle cx="221.3" cy="62.1" r=".35" fill="#000080"/>
<g fill="none" stroke="#000080" stroke-width=".18">
<path d="M194.9 97.2v9.4"/>
<circle cx="221.3" cy="62.1" r=".35"/>
</g>
<circle cx="194.9" cy="97.2" r=".35" fill="#000080"/>
<g fill="none" stroke="#000080" stroke-width=".18">
<path d="M210.2 97.2v9.4"/>
<circle cx="194.9" cy="97.2" r=".35"/>
</g>
<circle cx="210.2" cy="97.2" r=".35" fill="#000080"/>
<g fill="none" stroke="#000080" stroke-width=".18">
<path d="M221.3 97.2h10.5M194.9 111.8v9.7M210.2 111.8v9.7M221.3 119.4v2.1"/>
<circle cx="210.2" cy="97.2" r=".35"/>
</g>
<circle cx="221.3" cy="97.2" r=".35" fill="#000080"/>
<g fill="none" stroke="#000080" stroke-width=".18">
<path d="M237 97.2h6.6v9.4M243.6 111.8v9.7"/>
<circle cx="221.3" cy="97.2" r=".35"/>
</g>
<circle cx="243.6" cy="97.2" r=".35" fill="#000080"/>
<g fill="none" stroke="#000080" stroke-width=".18">
<path d="M243.6 97.2h6.9"/>
<circle cx="243.6" cy="97.2" r=".35"/>
</g>
<circle cx="243.6" cy="97.2" r=".35" fill="#000080"/>
<g fill="none" stroke="#000080" stroke-width=".18">
<path d="M167.1 97.2h3.1M191.1 97.2h8.3M271.4 97.2h2.8"/>
<circle cx="243.6" cy="97.2" r=".35"/>
</g>
<circle cx="194.9" cy="97.2" r=".35" fill="#000080"/>
<g fill="none" stroke="#000080" stroke-width=".18">
<path d="M204.6 97.2h16.7v1.4"/>
<circle cx="194.9" cy="97.2" r=".35"/>
</g>
<circle cx="210.2" cy="97.2" r=".35" fill="#000080"/>
<circle cx="210.2" cy="97.2" r=".35" fill="none" stroke="#000080" stroke-width=".18"/>
<circle cx="221.3" cy="97.2" r=".35" fill="#000080"/>
<g fill="none" stroke="#000080" stroke-width=".18">
<path d="M170.9 148.6h19.8"/>
<circle cx="221.3" cy="97.2" r=".35"/>
</g>
<circle cx="179.6" cy="148.6" r=".35" fill="#000080"/>
<g fill="none" stroke="#000080" stroke-width=".18">
<path d="M204.3 140.6h4.5"/>
<circle cx="179.6" cy="148.6" r=".35"/>
</g>
<circle cx="207.4" cy="140.6" r=".35" fill="#000080"/>
<g fill="none" stroke="#000080" stroke-width=".18">
<path d="M229.7 140.6h3.5"/>
<circle cx="207.4" cy="140.6" r=".35"/>
</g>
<circle cx="231.8" cy="140.6" r=".35" fill="#000080"/>
<g fill="none" stroke="#000080" stroke-width=".18">
<path d="M195.9 148.6h20.9"/>
<circle cx="231.8" cy="140.6" r=".35"/>
</g>
<circle cx="207.4" cy="148.6" r=".35" fill="#000080"/>
<g fill="none" stroke="#000080" stroke-width=".18">
<path d="M222 148.6h19.2"/>
<circle cx="207.4" cy="148.6" r=".35"/>
</g>
<circle cx="231.8" cy="148.6" r=".35" fill="#000080"/>
<g fill="none" stroke="#000080" stroke-width=".18">
<path d="M207.4 140.6v8"/>
<circle cx="231.8" cy="148.6" r=".35"/>
</g>
<circle cx="207.4" cy="140.6" r=".35" fill="#000080"/>
<circle cx="207.4" cy="140.6" r=".35" fill="none" stroke="#000080" stroke-width=".18"/>
<circle cx="207.4" cy="148.6" r=".35" fill="#000080"/>
<g fill="none" stroke="#000080" stroke-width=".18">
<path d="M183.4 140.6h-3.8v8"/>
<circle cx="207.4" cy="148.6" r=".35"/>
</g>
<circle cx="179.6" cy="148.6" r=".35" fill="#000080"/>
<g fill="none" stroke="#000080" stroke-width=".18">
<path d="M231.8 140.6v8"/>
<circle cx="179.6" cy="148.6" r=".35"/>
</g>
<circle cx="231.8" cy="140.6" r=".35" fill="#000080"/>
<circle cx="231.8" cy="140.6" r=".35" fill="none" stroke="#000080" stroke-width=".18"/>
<circle cx="231.8" cy="148.6" r=".35" fill="#000080"/>
<g fill="none" stroke="#000080" stroke-width=".18">
<path d="M254 140.6h5.6v8h-13.2"/>
<circle cx="231.8" cy="148.6" r=".35"/>
</g>
<circle cx="259.6" cy="148.6" r=".35" fill="#000080"/>
<g fill="none" stroke="#000080" stroke-width=".18">
<path d="M259.6 148.6h6.9"/>
<circle cx="259.6" cy="148.6" r=".35"/>
</g>
<circle cx="259.6" cy="148.6" r=".35" fill="#000080"/>
<g fill="none" stroke="#000080" stroke-width=".18">
<path d="M179.6 148.6v9.4"/>
<circle cx="259.6" cy="148.6" r=".35"/>
</g>
<path d="M179.6 158v2.1M176.8 161.1h5.6M176.8 160.1h5.6M179.6 161.1v2.1" fill="none" stroke="#000" stroke-width=".18"/>
<path d="M177.8 174.7h3.6M178.4 175.2h2.4M178.9 175.7h1.4M179.4 176.3h.4M179.6 172.9v1.8" fill="none" stroke="#800000" stroke-width=".18"/>
<circle cx="179.6" cy="148.6" r=".35" fill="#000080"/>
<g fill="none" stroke="#000080" stroke-width=".18">
<path d="M207.4 148.6v9.4M179.6 163.2v9.7"/>
<circle cx="179.6" cy="148.6" r=".35"/>
</g>
<path d="M207.4 158v2.1M204.6 161.1h5.6M204.6 160.1h5.6M207.4 161.1v2.1" fill="none" stroke="#000" stroke-width=".18"/>
<path d="M205.6 174.7h3.6M206.2 175.2h2.5M206.7 175.7h1.4M207.2 176.3h.4M207.4 172.9v1.8" fill="none" stroke="#800000" stroke-width=".18"/>
<circle cx="207.4" cy="148.6" r=".35" fill="#000080"/>
<g fill="none" stroke="#000080" stroke-width=".18">
<path d="M231.8 148.6v9.4M207.4 163.2v9.7"/>
<circle cx="207.4" cy="148.6" r=".35"/>
</g>
<path d="M231.8 158v2.1M229 161.1h5.5M229 160.1h5.5M231.8 161.1v2.1" fill="none" stroke="#000" stroke-width=".18"/>
<path d="M230 174.7h3.5M230.5 175.2h2.5M231.1 175.7h1.4M231.6 176.3h.3M231.8 172.9v1.8" fill="none" stroke="#800000" stroke-width=".18"/>
<circle cx="231.8" cy="148.6" r=".35" fill="#000080"/>
<g fill="none" stroke="#000080" stroke-width=".18">
<path d="M259.6 148.6v9.4M231.8 163.2v9.7"/>
<circle cx="231.8" cy="148.6" r=".35"/>
</g>
<path d="M259.6 158v2.1M256.8 161.1h5.6M256.8 160.1h5.6M259.6 161.1v2.1" fill="none" stroke="#000" stroke-width=".18"/>
<path d="M257.8 174.7h3.6M258.3 175.2h2.5M258.9 175.7h1.4M259.4 176.3h.4M259.6 172.9v1.8" fill="none" stroke="#800000" stroke-width=".18"/>
<circle cx="259.6" cy="148.6" r=".35" fill="#000080"/>
<g fill="none" stroke="#000080" stroke-width=".18">
<path d="M259.6 163.2v9.7"/>
<circle cx="259.6" cy="148.6" r=".35"/>
</g>
<g font-size="4.1">
<text x="50" y="8.5" transform="rotate(-180 50 8.5)">Wolf-Lite</text>
<text x="239.3" y="201.1">Wolf-Lite</text>
</g>
<g font-size="3.8" fill="#f00">
<text x="77.3" y="24.4">1.5-2.5</text>
<text x="217.1" y="24.4">11-14.8</text>
<text x="77.3" y="61.3">2.4-4.5</text>
<text x="216.4" y="60.6">13.8-22.1</text>
<text x="77.3" y="96">4.6-7.5</text>
<text x="212.9" y="96">19-32</text>
<text x="75.3" y="131.5">7.5-12.3</text>
<text x="213.6" y="132.8">0-53</text>
</g>
<g font-size="2.7">
<text x="35.4" y="22.6">L10</text>
<text x="115.8" y="22.6">L18</text>
<text x="173.4" y="22.6">L23</text>
<text x="253.8" y="22.6">L28</text>
<text x="65.7" y="29.5">220p</text>
<text x="65.9" y="25.3">C146</text>
<text x="98.2" y="25.3">C154</text>
<text x="203.9" y="25.3">C177</text>
<text x="236.3" y="25.3">C172</text>
<text x="38.1" y="30.2">12uH</text>
<text x="87.6" y="34.2">L14</text>
<text x="97.8" y="30.1">220p</text>
<text x="118.4" y="30.2">12uH</text>
<text x="176.1" y="30.2">2.2uH</text>
<text x="204.2" y="30.2">15p</text>
<text x="225.6" y="34.2">L26</text>
<text x="236.7" y="30.1">15p</text>
<text x="256.4" y="30.2">2.2uH</text>
<text x="58" y="42">390p</text>
<text x="59.2" y="37.8">C194</text>
<text x="74.5" y="37.8">C150</text>
<text x="87.6" y="37.3">12uH</text>
<text x="107.9" y="37.8">C158</text>
<text x="196.7" y="42">56p</text>
<text x="197.3" y="37.8">C176</text>
<text x="212.6" y="37.8">C169</text>
<text x="226.1" y="40.6">2.2uH</text>
<text x="246" y="37.8">C174</text>
<text x="74.1" y="42.7">330p</text>
<text x="107.4" y="42.7">390p</text>
<text x="212.7" y="42.7">47p</text>
<text x="246.1" y="42.7">56p</text>
<text x="35.1" y="58.1">L8</text>
<text x="115.4" y="58.1">L16</text>
<text x="173.1" y="57.4">L21</text>
<text x="253.5" y="57.4">L27</text>
<text x="37.6" y="65.6">6.2uH</text>
<text x="65.5" y="60.7">C144</text>
<text x="65.5" y="64.9">150p</text>
<text x="97.7" y="65.5">150p</text>
<text x="97.8" y="60.7">C152</text>
<text x="118" y="65.6">6.2uH</text>
<text x="175.7" y="64.9">1.2uH</text>
<text x="203.6" y="60.1">C164</text>
<text x="203.7" y="64.9">22p</text>
<text x="235.9" y="60.1">C170</text>
<text x="236.2" y="64.8">22p</text>
<text x="256.1" y="64.9">1.2uH</text>
<text x="87.3" y="69.6">L12</text>
<text x="225.3" y="68.9">L30</text>
<text x="57.7" y="77.4">220p</text>
<text x="58.9" y="73.2">C184</text>
<text x="74.2" y="73.2">C148</text>
<text x="87.8" y="76">6.2uH</text>
<text x="107.6" y="73.2">C156</text>
<text x="196.3" y="76.7">47p</text>
<text x="197" y="72.6">C161</text>
<text x="212.3" y="72.6">C167</text>
<text x="212.4" y="77.4">39p</text>
<text x="225.8" y="75.3">1.2uH</text>
<text x="245.7" y="72.6">C173</text>
<text x="245.7" y="77.4">47p</text>
<text x="73.7" y="78.1">200p</text>
<text x="107.1" y="78.1">220p</text>
<text x="35.4" y="92.8">L11</text>
<text x="65.9" y="95.5">C147</text>
<text x="98.2" y="95.5">C155</text>
<text x="115.8" y="92.8">L19</text>
<text x="173.1" y="92.5">L22</text>
<text x="203.6" y="95.1">C165</text>
<text x="235.9" y="95.1">C171</text>
<text x="253.5" y="92.5">L20</text>
<text x="38.1" y="100.4">3.3uH</text>
<text x="66.3" y="99.6">75p</text>
<text x="98.5" y="100.2">75p</text>
<text x="118.4" y="100.4">3.3uH</text>
<text x="175.7" y="99.9">0.68uH</text>
<text x="203.7" y="99.9">22p</text>
<text x="236.2" y="99.9">22p</text>
<text x="256.1" y="99.9">0.68uH</text>
<text x="59.2" y="108">C195</text>
<text x="74.5" y="108">C151</text>
<text x="87.6" y="104.3">L15</text>
<text x="87.6" y="107.5">3.3uH</text>
<text x="107.9" y="108">C159</text>
<text x="197" y="107.6">C162</text>
<text x="212.3" y="107.6">C168</text>
<text x="225.3" y="104">L25</text>
<text x="245.7" y="107.6">C160</text>
<text x="58.2" y="112.1">150p</text>
<text x="74.3" y="112.9">120p</text>
<text x="107.6" y="112.9">150p</text>
<text x="196.4" y="111.8">39p</text>
<text x="212.4" y="112.5">33p</text>
<text x="225.8" y="110.4">0.68uH</text>
<text x="245.8" y="112.5">39p</text>
<text x="35.1" y="128.3">L9</text>
<text x="65.5" y="130.9">C145</text>
<text x="97.8" y="130.9">C153</text>
<text x="115.4" y="128.3">L17</text>
<text x="37.6" y="135.8">2.7uH</text>
<text x="65.6" y="135.8">33p</text>
<text x="98.1" y="135.7">33p</text>
<text x="118" y="135.8">2.7uH</text>
<text x="186.3" y="135.9">L29</text>
<text x="211.8" y="135.9">L24</text>
<text x="236.1" y="135.9">L31</text>
<text x="58.9" y="143.4">C193</text>
<text x="74.2" y="143.4">C149</text>
<text x="87.3" y="139.8">L13</text>
<text x="107.6" y="143.4">C157</text>
<text x="188.9" y="143.4">150nH</text>
<text x="214.4" y="143.4">150nH</text>
<text x="238.7" y="143.4">150nH</text>
<text x="58.4" y="147.6">68p</text>
<text x="74.3" y="148.3">56p</text>
<text x="87.8" y="146.2">2.7uH</text>
<text x="107.7" y="148.3">68p</text>
<text x="194.8" y="146.6">C166</text>
<text x="221" y="146.6">C179</text>
<text x="245.3" y="146.6">C181</text>
<text x="195" y="151.4">22p</text>
<text x="221.2" y="151.4">15p</text>
<text x="245.4" y="151.4">22p</text>
<text x="181.7" y="159.1">C163</text>
<text x="209.5" y="159.1">C178</text>
<text x="233.8" y="159.1">C180</text>
<text x="261.7" y="159.1">C182</text>
<text x="181.1" y="163.2">22p</text>
<text x="209.1" y="163.2">91p</text>
<text x="233.4" y="163.2">91p</text>
<text x="261.1" y="163.2">22p</text>
</g>
<g font-size="2.2" fill="#800000">
<text x="21.2" y="28.1">IN_B1</text>
<text x="140.4" y="28.1">OUT_B1</text>
<text x="157.8" y="28.1">IN_B5</text>
<text x="277" y="28.1">OUT_B5</text>
<text x="20.8" y="63.5">IN_B2</text>
<text x="139.3" y="63.5">OUT_B2</text>
<text x="157.5" y="62.9">IN_B6</text>
<text x="276.6" y="62.9">OUT_B6</text>
<text x="21.1" y="98.3">IN_B3</text>
<text x="139.7" y="98.3">OUT_B3</text>
<text x="157.5" y="97.9">IN_B7</text>
<text x="276.7" y="97.9">OUT_B7</text>
<text x="20.7" y="133.7">IN_B4</text>
<text x="140" y="133.7">OUT_B4</text>
<text x="161.3" y="149.4">IN_B8</text>
<text x="269" y="149.4">OUT_B8</text>
</g>
<g font-size="2.1">
<text x="10.2" y="122.5" transform="rotate(-90 10.2 122.5)">Подп. и дата</text>
<text x="10.2" y="142.7" transform="rotate(-90 10.2 142.7)">Инв. № дубл.</text>
<text x="10.2" y="160.4" transform="rotate(-90 10.2 160.4)">Взам. инв. №</text>
<text x="10.2" y="182" transform="rotate(-90 10.2 182)">Подп. и дата</text>
<text x="284.9" y="197.3">Лист</text>
<text x="10.2" y="201" transform="rotate(-90 10.2 201)">Инв. № подл.</text>
<text x="163" y="203.5">Изм.</text>
<text x="168.1" y="203.5">Лист</text>
<text x="178.5" y="203.5">№ докум.</text>
<text x="193.2" y="203.5">Подп.</text>
<text x="201.3" y="203.5">Дата</text>
<text x="287" y="202.8">11</text>
<text x="19.6" y="207">2.106-A3</text>
<text x="217.8" y="207">Копировал</text>
<text x="259.5" y="207">Формат А3</text>
</g>
</svg>
